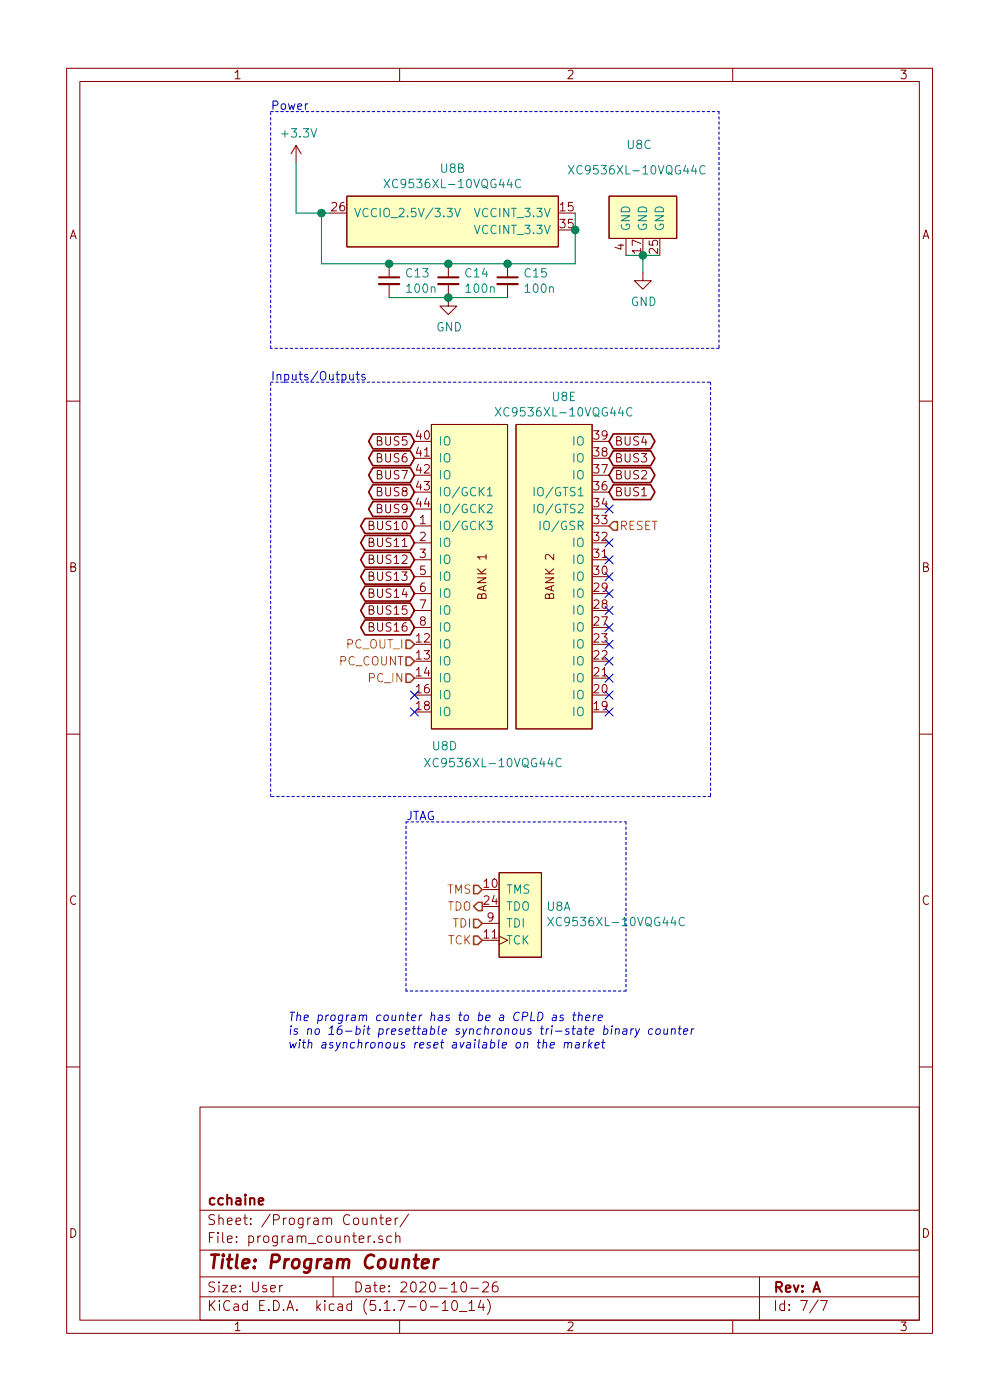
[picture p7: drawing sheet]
<svg xmlns="http://www.w3.org/2000/svg" width="150mm" height="210mm" viewBox="0 0 150 210" stroke-linecap="round" stroke-linejoin="round" font-family="sans-serif">
<g fill="none" stroke="#840000" stroke-width=".15">
<path d="M10 10.3h130v189.9h-130zM12 12.2h126v186.1h-126zM60 10.3v1.9M110 10.3v1.9M44.4 21.8l-.7 1.3M44.4 21.8v2.6M44.4 21.8l.8 1.3M52.1 29.5h31.7v7.6h-31.7zM58.4 39.6v2.1M67.3 39.6v2.1M76.2 39.6v2.1M91.4 29.5h10.2v6.3h-10.2z"/>
<path d="M94 35.8v2.5M58.4 42.7v2M67.3 42.7v3.3h1.3l-1.3 1.2-1.3-1.2h1.3M76.2 42.7v2M96.5 40.9v1.3h1.3l-1.3 1.2-1.3-1.2h1.3M10 60.2h2M62.2 79h2.6M64.8 63.7h11.4v45.8h-11.4zM77.5 63.7h11.4v45.8h-11.4zM138 60.2h2M62.2 81.5h2.6M62.2 84.1h2.6"/>
<path d="M62.2 86.6h2.6M62.2 89.1h2.6M62.2 91.7h2.6M62.2 94.2h2.6M73 83.3v.7M10 110.3h2M138 110.3h2M72.4 138.7h2.5M74.9 131.1h6.4v12.7h-6.4zM74.9 140.6l1.3 .6-1.3 .7M10 160.2h2M30 166.3h108v32h-108z"/>
<path d="M138 160.2h2M30 194.8h108M30 191.8h108M30 187.8h108M30 181.8h108M42 193v1M42.4 193l-.3 .1-.1 .2M50 191.8v3M55.8 183.1l.1-.1a.37 .37 0 0 1 .6 .1v.8M55.8 182.9v1M56.2 186.5h.1l-.1 .1v-.1v.1M57 182.9h.6"/>
<path d="M57.2 182.4v1.3l.2 .2h.2M57.4 185.7l-.4-.1-.2 .3a.48 .48 0 0 0 .6 .3l.1 .1-.1 .2-.1 .1-.5-.1M58 183.4l.7-.1-.1-.3-.4-.1-.2 .2 .1 .7 .1 .1 .4-.1M58.8 185.7a.53 .53 0 0 0-.7 0v.8a.53 .53 0 0 0 .7 0M59.3 182.9v1M59.4 185.7a.38 .38 0 0 1 .6 .1v.8M59.4 185.1v1.5M59.8 182.9l-.3 .1-.2 .2M60 198.3v1.9M61.3 182.3l-1.3 2M64.6 196.3h1.2M66.4 195.8l.4-.5v1.5"/>
<path d="M66.4 196.8h.9M68 195.5a.35 .35 0 0 1 .3-.2 .35 .35 0 0 1 .3 .3 .77 .77 0 0 1-.4 1.2 .9 .9 0 0 1-.2-1.3zM69 197h1.1M69.4 192.6a.34 .34 0 0 1 .6 .2l.1 .7-.2 .4-.3 .1a.95 .95 0 0 1-.2-1.4zM70.4 195.8l.4-.5v1.5M70.4 196.8h.8M70.7 193.5h1.1M72.2 195.2l-.4 1.1h.9M72.5 192.7l.2-.2h.4l.2 .2v.3v.2l-.9 .8h.9M72.5 195.8v1M73.2 195.1a1.71 1.71 0 0 1 0 2.3M74.6 192.5a.59 .59 0 0 0-.7 .7l.1 .7a.48 .48 0 0 0 .8-.2v-.3l-.2-.2-.4-.1-.3 .3"/>
<path d="M110 198.3v1.9M114 191.8v6.5M122.8 195.2l-1.2 2M123.2 195.3h1l-.6 1.5"/>
</g>
<path d="M62.1 189.1h.8M62.5 188.4l-.2 1.8v.1l.4 .1M63.4 189.8l.9-.2v-.4l-.6-.1-.2 .1-.1 .2-.1 .8 .1 .1 .2 .1 .6-.1M65.3 189.1l-.2 1.3M65.8 189.1a.54 .54 0 0 0-.6 .4" fill="none" stroke="#840000" stroke-width=".41"/>
<path d="M56.9 41.7h3M65.8 41.7h3M74.7 41.7h3M38.8 180.4l.7-.1v-.3l-.5-.1-.2 .2 .1 .7 .1 .1 .5-.1" fill="none" stroke="#840000" stroke-width=".3"/>
<g fill="#ffffc2" stroke="#ffffc2" stroke-width=".15">
<path d="M64.8 63.7h11.4v45.8h-11.4z"/>
<path d="M77.5 63.7h11.4v45.8h-11.4z"/>
<path d="M91.4 29.5h10.2v6.3h-10.2z"/>
<path d="M52.1 29.5h31.7v7.6h-31.7z"/>
<path d="M74.9 131.1h6.4v12.7h-6.4z"/>
</g>
<g fill="none" stroke="#008484" stroke-width=".15">
<path d="M57.7 26.9l.8 1.3M58.5 26.9l-.8 1.3M68.3 31.3l.4 1.3 .4-1.3M78.2 27a.51 .51 0 0 0-.7 0 .51 .51 0 0 0-.1 .7 .46 .46 0 0 0 .2 .4 .46 .46 0 0 0 .6 0M85.3 24.9l.9 1.2M86.2 24.9l-.9 1.2M105.8 25a.51 .51 0 0 0-.6 0 .51 .51 0 0 0-.1 .6 .46 .46 0 0 0 .2 .5 .46 .46 0 0 0 .5-.1M73.1 78.3h.8l-.4 .5 .3 .1v.5l-.1 .1h-.4l-.2-.1M73.2 73.6l.3-.4v1.3M73.2 75.9l.2-.2h.3l.1 .2 .1 .2-.1 .2-.7 .7h.8M73.2 74.5h.7M74.4 61.2l.8 1.3"/>
<path d="M75.2 61.2l-.8 1.3M80.2 73.2v1.3M80.2 75.7v1.3M81.1 78.3v1.2M94.9 61.3a.51 .51 0 0 0-.7 0 .51 .51 0 0 0-.1 .6 .46 .46 0 0 0 .2 .5 .46 .46 0 0 0 .6 0M63.8 113.9l.8 1.3M64.6 113.9l-.8 1.3M84.3 114a.51 .51 0 0 0-.7 0 .51 .51 0 0 0-.1 .6 .46 .46 0 0 0 .2 .5 .46 .46 0 0 0 .6-.1M82.2 137.8l.9 1.2M83.1 137.8l-.9 1.2M102.7 137.9a.51 .51 0 0 0-.6 0 .51 .51 0 0 0-.1 .6 .46 .46 0 0 0 .2 .5 .46 .46 0 0 0 .5-.1"/>
</g>
<path d="M56.9 42.7h3M65.8 42.7h3M74.7 42.7h3" fill="none" stroke="#840000" stroke-width=".33"/>
<path d="M40.6 16.8h67.3M107.9 16.8v35.5M40.6 52.3v-35.5M40.6 57.4h66.1M106.7 57.4v62.2M107.9 52.3h-67.3M40.6 119.6v-62.2M106.7 119.6h-66.1M61 123.4h33M94 123.4v25.4M61 148.8v-25.4M94 148.8h-33" fill="none" stroke="#0000c2" stroke-width=".15" stroke-dasharray=".4 .4"/>
<path d="M44.4 24.4v7.6h5.1M48.3 32v7.6h38.1v-7.6M94 38.3h5.1M96.5 38.3v2.6M58.4 44.7h17.8" fill="none" stroke="#008400" stroke-width=".15"/>
<path d="M91.4 79l.7-.6h.6v1.2h-.6zM61 98.7h.6l.6 .6-.6 .6h-.6zM61 96.1h.6l.6 .7-.6 .6h-.6zM61 101.2h.6l.6 .6-.6 .7h-.6zM71.1 133h.7l.6 .6-.6 .6h-.7zM71.1 138h.7l.6 .7-.6 .6h-.7zM71.1 136.1l.7-.6h.6v1.3h-.6zM71.1 140.6h.7l.6 .6-.6 .7h-.7z" fill="none" stroke="#848400" stroke-width=".25"/>
<g fill="none" stroke="#840000" stroke-width=".25">
<path d="M54.8 77.9h6.8l.6 1.1-.6 1.1h-6.8l-.6-1.1zM56 67.7h5.6l.6 1.1-.6 1.1h-5.6l-.7-1.1zM56 65.2h5.6l.6 1.1-.6 1.1h-5.6l-.7-1.1zM56 70.3h5.6l.6 1.1-.6 1.1h-5.6l-.7-1.1zM56 75.3h5.6l.6 1.1-.6 1.2h-5.6l-.7-1.2zM56 72.8h5.6l.6 1.1-.6 1.1h-5.6l-.7-1.1zM92.1 65.2h5.6l.6 1.1-.6 1.1h-5.6l-.7-1.1zM92.1 67.7h5.6l.6 1.1-.6 1.1h-5.6l-.7-1.1zM92.1 70.3h5.6l.6 1.1-.6 1.1h-5.6l-.7-1.1zM92.1 72.8h5.6l.6 1.1-.6 1.1h-5.6l-.7-1.1zM54.8 93.1h6.8l.6 1.1-.6 1.1h-6.8l-.6-1.1zM54.8 90.6h6.8l.6 1.1-.6 1.1h-6.8l-.6-1.1z"/>
<path d="M54.8 88h6.8l.6 1.1-.6 1.2h-6.8l-.6-1.2zM54.8 85.5h6.8l.6 1.1-.6 1.1h-6.8l-.6-1.1zM54.8 83h6.8l.6 1.1-.6 1.1h-6.8l-.6-1.1zM54.8 80.4h6.8l.6 1.1-.6 1.1h-6.8l-.6-1.1z"/>
</g>
<g fill="none" stroke="#0000c2" stroke-width=".15">
<path d="M52.5 56.2v.7a.31 .31 0 0 0 .5 .1v-.1M53 56.2v.9M53.5 56.2h.4M53.6 55.8v1.1l.1 .1 .2 .1M54.8 56.3l-.3-.1-.2 .2 .1 .2 .4 .1 .1 .1-.1 .2h-.5M81.6 156.7l.2-.1h.2v.8M82.6 157l.6-.1v-.3h-.5l-.1 .6 .2 .2 .3-.1M83 152.5h.5v.8M83.5 152.7l-.4 .1a.26 .26 0 0 0-.2 .2 .26 .26 0 0 0 .1 .3l.5-.1M84.6 152.5a.32 .32 0 0 0-.5 .1v.2l.3 .1 .2 .2-.2 .2-.4-.1M84.8 156.7l.2-.1h.3l-.1 .8M84.8 156.6l-.1 .8"/>
<path d="M85.3 156.7l.2-.1h.3v.8M86 152.4h.5M86.2 152l-.1 1.1v.1l.3 .1M86.5 156.6h.4v.8M86.9 152.6l.2-.2 .3 .1v.8M86.9 152l-.1 1.3M87 156.9h-.4a.26 .26 0 0 0-.2 .2 .26 .26 0 0 0 .1 .3l.4-.1M87.6 156.6l-.1 .8M87.9 152.9l.6-.2v-.2h-.5l-.1 .6 .2 .2 .3-.1M88 156.6h-.3l-.1 .2M88.5 156.1l-.2 1.3M88.5 156.9l.3 .5"/>
<path d="M88.9 156.6l-.6 .4M89.1 152.4l-.1 .9M89.3 157l.6-.1v-.3h-.3l-.2 .1-.1 .6h.5M89.5 152.4l-.2 .1-.2 .2M89.8 152.9l.6-.2v-.2l-.4-.1-.2 .2v.6h.5M90.3 156.6h.5M90.6 156.1l-.2 1.1 .1 .1 .2 .1M90.7 154.6h.5l.1 .1-.1 .4-.2 .2h-.4M90.8 154.1l-.2 1.2M91.8 154.5l-.1 .8M91.9 154.1v.1M92.5 154.6l.1-.1 .3 .1v.7"/>
<path d="M92.5 154.5l-.1 .8M93.6 154.6h.5v.7M94.1 154.8l-.6 .1a.26 .26 0 0 0 .1 .4h.5M94.8 154.5l-.1 .8M95.1 154.5l-.2 .1-.2 .1M95.4 154.5l.2 .8M96 154.5l-.5 1.1-.2 .2M98 154.6l-.3-.1-.3 .2v.6h.5M98.6 154.6l.2-.1 .3 .1v.5l-.1 .2h-.3l-.2-.1zM99.7 154.5v.8h.3l.2-.1M100.3 154.5l-.1 .8M100.9 154.6l.1-.1 .3 .1v.7"/>
<path d="M100.9 154.5l-.1 .8M101.8 154.5h.5M102.1 154.1l-.2 1.1 .1 .1h.2M102.6 154.9l.7-.1-.1-.2h-.5l-.1 .6 .2 .1h.3M103.8 154.5l-.1 .8M104.2 154.5l-.3 .1-.1 .1"/>
</g>
<g fill="#008400" stroke="#008400" stroke-width=".25">
<circle cx="86.4" cy="34.5" r=".51"/>
<circle cx="48.3" cy="32" r=".51"/>
<circle cx="96.5" cy="38.3" r=".51"/>
<circle cx="67.3" cy="44.7" r=".51"/>
<circle cx="76.2" cy="39.6" r=".51"/>
<circle cx="67.3" cy="39.6" r=".51"/>
<circle cx="58.4" cy="39.6" r=".51"/>
</g>
<g fill="none" stroke="#000084" stroke-width=".15">
<path d="M90.8 75.8l1.2 1.3M92 75.8l-1.2 1.3M90.8 98.7l1.2 1.2M90.8 96.2l1.2 1.2M90.8 88.5l1.2 1.3M90.8 86l1.2 1.2M90.8 83.5l1.2 1.2M90.8 80.9l1.2 1.2M90.8 91.1l1.2 1.2M90.8 93.6l1.2 1.2M92 98.7l-1.2 1.2M92 96.2l-1.2 1.2"/>
<path d="M92 88.5l-1.2 1.3M92 86l-1.2 1.2M92 83.5l-1.2 1.2M92 80.9l-1.2 1.2M92 91.1l-1.2 1.2M92 93.6l-1.2 1.2M61.6 103.8l1.2 1.2M61.6 106.3l1.2 1.2M62.8 103.8l-1.2 1.2M62.8 106.3l-1.2 1.2M90.8 106.3l1.2 1.2M90.8 103.8l1.2 1.2"/>
<path d="M90.8 101.2l1.2 1.3M92 106.3l-1.2 1.2M92 103.8l-1.2 1.2M92 101.2l-1.2 1.3"/>
</g>
<text font-size="2.8" fill="#840000" x="31" y="190.5">Title: Program Counter</text>
<g font-size="2.1" fill="#840000">
<text x="31" y="184">Sheet: /Program Counter/</text>
<text x="31" y="181">cchaine</text>
<text x="31" y="186.7">File: program_counter.sch</text>
<text x="31" y="196.9">KiCad E.D.A. kicad (5.1.7-0-10_14)</text>
<text x="31" y="194.1">Size: User</text>
<text x="53" y="194.1">Date: 2020-10-26</text>
<text x="116" y="194.1">Rev: A</text>
<text x="116" y="196.9">Id: 7/7</text>
</g>
<g font-size="1.8" fill="#840000">
<text x="35" y="11.9">1</text>
<text x="85" y="11.9">2</text>
<text x="135" y="11.9">3</text>
<text x="10.4" y="35.9">A</text>
<text x="49.8" y="31.7">26</text>
<text x="84.1" y="31.7">15</text>
<text x="84.1" y="34.3">35</text>
<text x="138.4" y="35.9">A</text>
<text x="93.7" y="37.6" transform="rotate(-90 93.7 37.6)">4</text>
<text x="96.3" y="38" transform="rotate(-90 96.3 38)">17</text>
<text x="98.8" y="38" transform="rotate(-90 98.8 38)">25</text>
<text x="56.7" y="69.5">BUS6</text>
<text x="56.7" y="66.9">BUS5</text>
<text x="62.5" y="66">40</text>
<text x="62.5" y="68.6">41</text>
<text x="62.5" y="71.1">42</text>
<text x="89.2" y="71.1">37</text>
<text x="89.2" y="68.6">38</text>
<text x="89.2" y="66">39</text>
<text x="92.2" y="66.9">BUS4</text>
<text x="92.2" y="69.5">BUS3</text>
<text x="56.7" y="72">BUS7</text>
<text x="56.7" y="77.1">BUS9</text>
<text x="56.7" y="74.5">BUS8</text>
<text x="62.5" y="73.7">43</text>
<text x="62.5" y="76.2">44</text>
<text x="89.2" y="76.2">34</text>
<text x="89.2" y="73.7">36</text>
<text x="92.2" y="72">BUS2</text>
<text x="92.2" y="74.5">BUS1</text>
<text x="55.8" y="82.2">BUS11</text>
<text x="55.8" y="79.6">BUS10</text>
<text x="63" y="78.7">1</text>
<text x="63" y="81.3">2</text>
<text x="63" y="83.8">3</text>
<text x="89.2" y="83.8">31</text>
<text x="89.2" y="81.3">32</text>
<text x="89.2" y="78.7">33</text>
<text x="10.4" y="85.9">B</text>
<text x="55.8" y="89.8">BUS14</text>
<text x="55.8" y="87.2">BUS13</text>
<text x="55.8" y="84.7">BUS12</text>
<text x="63" y="86.4">5</text>
<text x="63" y="88.9">6</text>
<text x="73.1" y="89.9" transform="rotate(-90 73.1 89.9)">BANK 1</text>
<text x="83.2" y="89.9" transform="rotate(-90 83.2 89.9)">BANK 2</text>
<text x="89.2" y="88.9">29</text>
<text x="89.2" y="86.4">30</text>
<text x="138.4" y="85.9">B</text>
<text x="55.8" y="94.9">BUS16</text>
<text x="55.8" y="92.3">BUS15</text>
<text x="63" y="91.4">7</text>
<text x="63" y="94">8</text>
<text x="89.2" y="94">27</text>
<text x="89.2" y="91.4">28</text>
<text x="62.5" y="96.5">12</text>
<text x="62.5" y="99.1">13</text>
<text x="62.5" y="101.6">14</text>
<text x="89.2" y="101.6">21</text>
<text x="89.2" y="99.1">22</text>
<text x="89.2" y="96.5">23</text>
<text x="62.5" y="104.1">16</text>
<text x="62.5" y="106.7">18</text>
<text x="89.2" y="106.7">19</text>
<text x="89.2" y="104.1">20</text>
<text x="10.4" y="135.9">C</text>
<text x="72.7" y="133.3">10</text>
<text x="72.7" y="135.9">24</text>
<text x="138.4" y="135.9">C</text>
<text x="72.7" y="141">11</text>
<text x="73.2" y="138.4">9</text>
<text x="10.4" y="185.9">D</text>
<text x="138.4" y="185.9">D</text>
<text x="35" y="199.9">1</text>
<text x="85" y="199.9">2</text>
<text x="135" y="199.9">3</text>
</g>
<g font-size="1.8" fill="#0000c2">
<text x="40.6" y="16.5">Power</text>
<text x="40.6" y="57.1">Inputs/Outputs</text>
<text x="61" y="123.2">JTAG</text>
<text x="43.2" y="153.4">The program counter has to be a CPLD as there</text>
<text x="43.2" y="155.4">is no 16-bit presettable synchronous tri-state binary counter</text>
<text x="43.2" y="157.5">with asynchronous reset available on the market</text>
</g>
<g font-size="1.8" fill="#008484">
<text x="42.5" y="20.7">+3.3V</text>
<text x="94.2" y="22.4">U8C</text>
<text x="58.8" y="28.3">XC9536XL-10VQG44C</text>
<text x="66.2" y="26">U8B</text>
<text x="86.4" y="26.2">XC9536XL-10VQG44C</text>
<text x="53.1" y="32.6">VCCIO_2.5V/3.3V</text>
<text x="71.6" y="32.6">VCCINT_3.3V</text>
<text x="71.6" y="35.2">VCCINT_3.3V</text>
<text x="94.6" y="34.8" transform="rotate(-90 94.6 34.8)">GND</text>
<text x="97.2" y="34.8" transform="rotate(-90 97.2 34.8)">GND</text>
<text x="99.7" y="34.8" transform="rotate(-90 99.7 34.8)">GND</text>
<text x="61" y="41.7">C13</text>
<text x="69.9" y="41.7">C14</text>
<text x="78.8" y="41.7">C15</text>
<text x="61.2" y="44">100n</text>
<text x="70.1" y="44">100n</text>
<text x="79" y="44">100n</text>
<text x="94.7" y="46">GND</text>
<text x="65.5" y="49.8">GND</text>
<text x="75.5" y="62.6">XC9536XL-10VQG44C</text>
<text x="83" y="60.2">U8E</text>
<text x="65.8" y="66.9">IO</text>
<text x="65.8" y="69.5">IO</text>
<text x="86" y="69.5">IO</text>
<text x="86" y="66.9">IO</text>
<text x="65.8" y="72">IO</text>
<text x="65.8" y="74.5">IO/GCK1</text>
<text x="65.8" y="77.1">IO/GCK2</text>
<text x="80.9" y="77.1">IO/GTS2</text>
<text x="80.9" y="74.5">IO/GTS1</text>
<text x="86" y="72">IO</text>
<text x="65.8" y="79.6">IO/GCK3</text>
<text x="65.8" y="82.2">IO</text>
<text x="81.7" y="79.6">IO/GSR</text>
<text x="86" y="82.2">IO</text>
<text x="65.8" y="84.7">IO</text>
<text x="65.8" y="87.2">IO</text>
<text x="65.8" y="89.8">IO</text>
<text x="86" y="89.8">IO</text>
<text x="86" y="87.2">IO</text>
<text x="86" y="84.7">IO</text>
<text x="65.8" y="92.3">IO</text>
<text x="65.8" y="94.9">IO</text>
<text x="86" y="94.9">IO</text>
<text x="86" y="92.3">IO</text>
<text x="65.8" y="97.4">IO</text>
<text x="65.8" y="99.9">IO</text>
<text x="86" y="99.9">IO</text>
<text x="86" y="97.4">IO</text>
<text x="65.8" y="102.5">IO</text>
<text x="65.8" y="105">IO</text>
<text x="65.8" y="107.6">IO</text>
<text x="86" y="107.6">IO</text>
<text x="86" y="105">IO</text>
<text x="86" y="102.5">IO</text>
<text x="65" y="112.7">U8D</text>
<text x="64.8" y="115.2">XC9536XL-10VQG44C</text>
<text x="75.9" y="134.2">TMS</text>
<text x="75.9" y="136.8">TDO</text>
<text x="82.1" y="136.8">U8A</text>
<text x="75.9" y="141.9">TCK</text>
<text x="75.9" y="139.3">TDI</text>
<text x="83.3" y="139.1">XC9536XL-10VQG44C</text>
</g>
<g font-size="1.8" fill="#848400">
<text x="93" y="79.6">RESET</text>
<text x="51" y="99.9">PC_COUNT</text>
<text x="52" y="97.4">PC_OUT_I</text>
<text x="55.5" y="102.5">PC_IN</text>
<text x="67.1" y="134.2">TMS</text>
<text x="67.1" y="136.8">TDO</text>
<text x="67.2" y="141.9">TCK</text>
<text x="68" y="139.3">TDI</text>
</g>
</svg>
